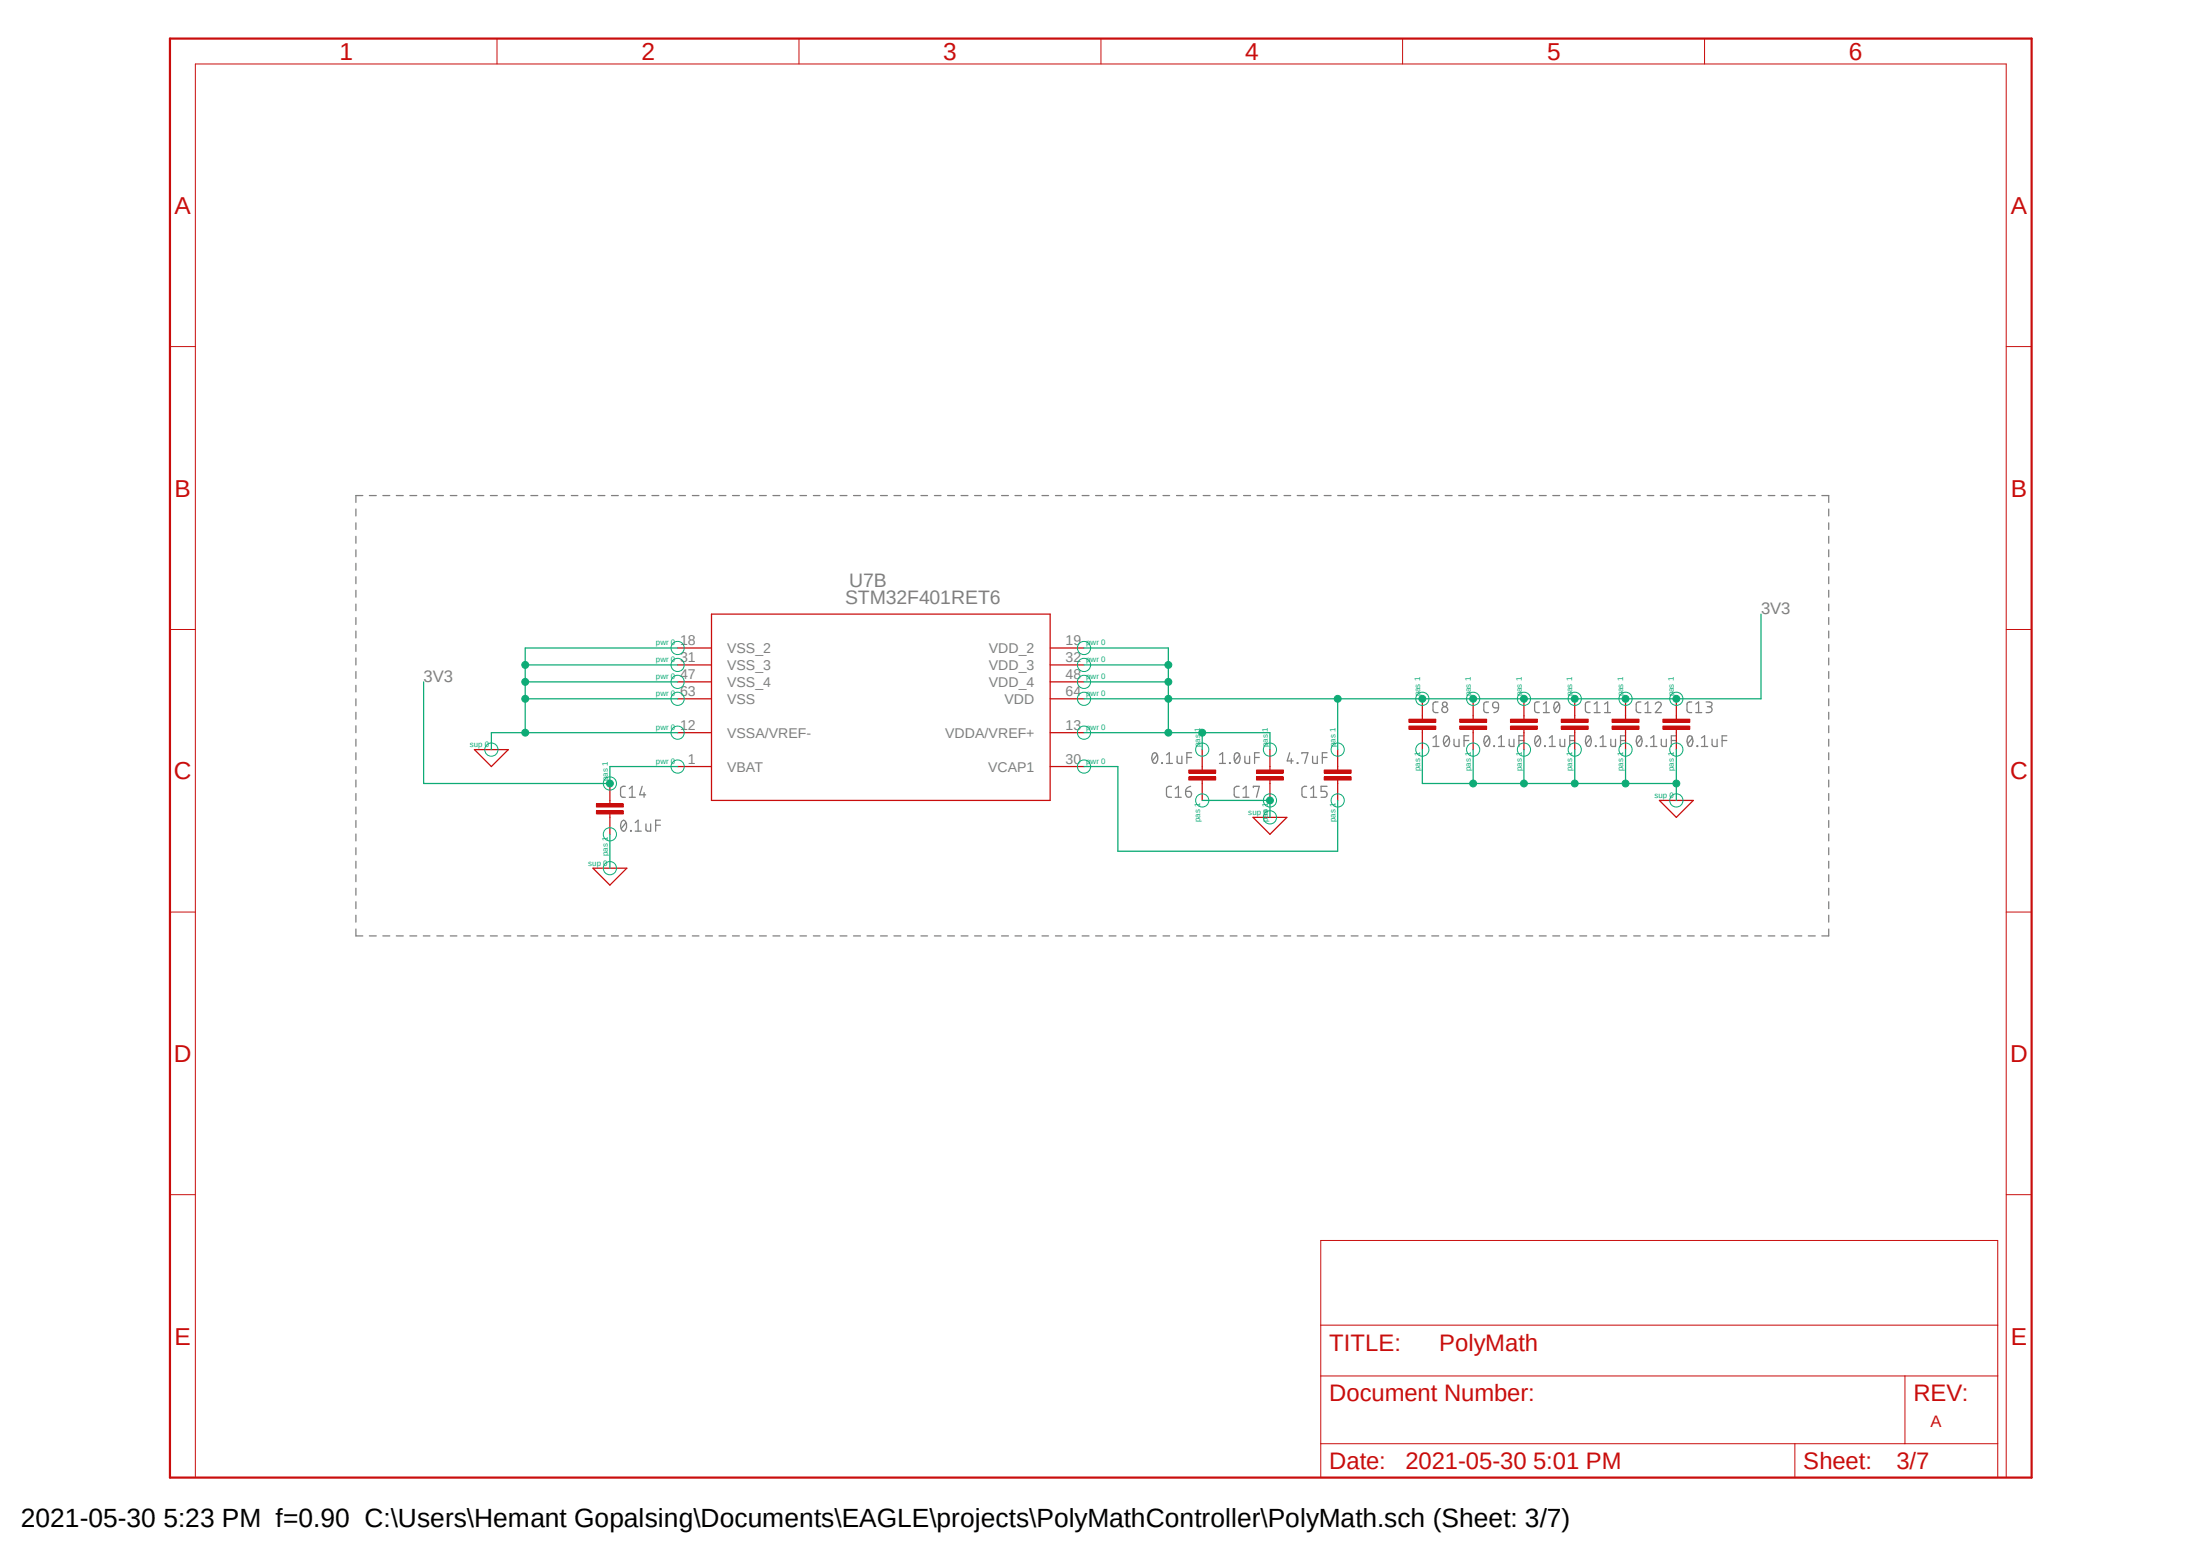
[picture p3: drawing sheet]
<svg xmlns="http://www.w3.org/2000/svg" width="297mm" height="210mm" viewBox="0 0 297 210" stroke-linecap="round" stroke-linejoin="round" font-family="sans-serif">
<path d="M22.4 4.9l252.2 195M274.6 4.9l-252.2 195" fill="none" stroke="#fff" stroke-width=".14"/>
<g fill="none" stroke="#808080" stroke-width=".17">
<path d="M193.5 99.6l.4-.3v1.5M194.1 94.7l-.5 .1-.1 .2v1l.1 .1 .5 .1M195.1 99.4l.2-.1a.82 .82 0 0 1 0 1.5 .89 .89 0 0 1-.2-1.4zM195.6 99.6l-.7 .8M196.3 99.8v.7l.3 .3h.4v-1M197.7 99.9h.6M198.3 99.3h-.6v1.5M200.4 99.5a.31 .31 0 0 1 .3-.2 .31 .31 0 0 1 .3 .2 .87 .87 0 0 1-.3 1.3 .92 .92 0 0 1-.3-1.3zM201 94.7l-.5 .1-.2 .2 .1 1 .1 .1 .5 .1M201 99.6l-.6 .8M201.5 94.9a.42 .42 0 0 1 .5-.1 .42 .42 0 0 1 .3 .3v.4h-.5a.4 .4 0 0 1-.3-.6zM202.3 95.5a.59 .59 0 0 1-.6 .7"/>
<path d="M202.3 99.6l.4-.3v1.5M203.8 99.8v.8l.2 .2h.4v-1M205.1 99.9h.6M205.7 99.3h-.6v1.5M207.4 99.4l.2-.1a.87 .87 0 0 1 .2 1.4l-.2 .1a.89 .89 0 0 1-.2-1.4zM207.8 94.7l-.5 .1-.1 .2v1l.1 .1 .5 .1M207.9 99.6l-.6 .8M208.4 96.2h.8M208.4 95l.3-.3v1.5M209.2 99.6l.3-.3v1.5M210 94.8l.2-.1a.87 .87 0 0 1 .2 1.4l-.2 .1a.89 .89 0 0 1-.2-1.4zM210.5 95l-.7 .8"/>
<path d="M210.6 99.8v.8l.2 .2h.4v-1M211.9 99.9h.7M212.6 99.3h-.7v1.5M214.2 99.4l.3-.1a.67 .67 0 0 1 .3 1l-.2 .4-.1 .1a.72 .72 0 0 1-.4-1.1zM214.7 94.7l-.5 .1-.2 .2 .1 1 .1 .1 .5 .1M214.8 99.6l-.7 .8M215.2 96.2h.8M215.2 95l.4-.3v1.5M216 99.6l.4-.3v1.5M216.6 96.2h.8M216.6 95l.4-.3v1.5M217.5 99.8v.8l.2 .2h.4v-1"/>
<path d="M218.8 99.9h.6M219.4 99.3h-.6v1.5M221.1 99.4l.2-.1a.67 .67 0 0 1 .4 1l-.2 .4-.2 .1a.72 .72 0 0 1-.4-1.1zM221.5 94.7l-.4 .1-.2 .2v1l.2 .1 .4 .1M221.6 99.6l-.6 .8M222.1 96.2h.8M222.1 95l.4-.3v1.5M222.8 99.6l.5-.3v1.5M223.5 95a.4 .4 0 0 1 .5-.3 .4 .4 0 0 1 .2 .7l-.7 .8h.8M224.3 99.8v.7l.2 .3h.5v-1M225.6 99.9h.7M226.3 99.3h-.7v1.5"/>
<path d="M228 99.4l.1-.1a.64 .64 0 0 1 .4 1l-.2 .4-.2 .1a.77 .77 0 0 1-.3-1.1zM228.4 94.7l-.5 .1-.1 .2v1l.1 .1 .5 .1M228.5 99.6l-.7 .8M228.9 96.2h.8M228.9 95l.4-.3v1.5M229.7 99.6l.4-.3v1.5M230.3 94.7l.7 .1a.31 .31 0 0 1 .1 .4 .31 .31 0 0 1-.3 .2h-.3M230.7 95.4h.2a.41 .41 0 0 1 .2 .5 .41 .41 0 0 1-.4 .3h-.4M231.1 99.8v.7l.3 .3h.4v-1M232.5 99.9h.6M233.1 99.3h-.6v1.5M84 110.8l.2-.1a.93 .93 0 0 1 .2 1.4l-.2 .1a.89 .89 0 0 1-.2-1.4z"/>
<path d="M84.4 106.1l-.5 .1-.1 .3v.9l.1 .2h.5M84.5 111l-.6 .8M85 107.6h.8M85 106.5l.3-.4v1.5M85.1 112.1l.1 .1zM85.8 112.2h.8M85.8 111l.3-.3v1.5M86.7 106.1l-.3 1.2h.8M87 107v.6M87.2 111.2v.9l.2 .1h.4v-1M88.5 111.4h.7M89.2 110.7h-.7v1.5"/>
<path d="M155.6 101.8a.31 .31 0 0 1 .3-.2 .31 .31 0 0 1 .3 .2 .87 .87 0 0 1-.3 1.2 .92 .92 0 0 1-.3-1.2zM156.2 101.9l-.6 .8M156.8 103h.1zM157.5 103h.8M157.5 101.9l.4-.3v1.4M158.2 106.1h-.4l-.3 .2v.2v.9l.1 .2h.6M158.7 107.6h.8M158.7 106.5l.4-.4v1.5M158.9 102.1v.8l.2 .1h.5v-.9M160.1 106.8h.5a.41 .41 0 0 1 .3 .5 .41 .41 0 0 1-.5 .3 .41 .41 0 0 1-.3-.4zM160.2 102.2h.7M160.7 106.1a.73 .73 0 0 0-.6 .7"/>
<path d="M160.9 101.6h-.7v1.4M164.6 103h.8M164.6 101.9l.5-.3v1.4M166 103h.1zM166.8 101.6h.2a.82 .82 0 0 1 0 1.4 .89 .89 0 0 1-.2-1.4zM167.3 106.1h-.3l-.3 .2-.1 .2 .1 .9 .1 .2h.5M167.3 101.9l-.6 .8M167.8 107.6h.8M167.8 106.5l.4-.4v1.5M168.1 102.1v.8l.2 .1h.4v-.9M169.2 106.3v-.2h.8l-.4 1.5M169.4 102.2h.6"/>
<path d="M170 101.6h-.6v1.4M174.1 101.6l-.3 1.1h.8M174.3 102.4v.6M175.1 103h.1zM175.8 101.7v-.1h.8l-.5 1.4M176.4 106.1l-.5 .1-.1 .3v.9l.1 .2h.5M177 107.6h.8M177 106.5l.3-.4v1.5M177.2 102.1v.8l.2 .1h.4v-.9M178.5 102.2h.7M179.2 106.1h-.8v.7h.5a.42 .42 0 0 1 .3 .4 .42 .42 0 0 1-.3 .4h-.5M179.2 101.6h-.7v1.4"/>
<path d="M193.5 100.8h.8M201.7 100.7l.1 .1zM202.3 100.8h.8M208.5 100.7l.1 .1zM209.2 100.8h.8M215.4 100.7l.1 .1zM216 100.8h.8M222.2 100.7l.1 .1zM222.8 100.8h.9M229.1 100.7l.1 .1zM229.7 100.8h.8"/>
<circle cx="195" cy="95.8" r=".41"/>
<circle cx="195.1" cy="95.1" r=".31"/>
</g>
<path d="M22.9 5.2h251.4v194.2h-251.4z" fill="none" stroke="#c90d0c" stroke-width=".3"/>
<g fill="none" stroke="#c90d0c" stroke-width=".14">
<path d="M67.1 5.2v3.4M107.9 5.2v3.4M148.6 5.2v3.4M189.4 5.2v3.4M230.1 5.2v3.4M22.9 46.8h3.5M270.8 46.8h3.5M22.9 85h3.5M190.2 98h3.6v.4h-3.6zM190.2 97.1h3.6v.4h-3.6zM197.1 98h3.6v.4h-3.6zM197.1 97.1h3.6v.4h-3.6z"/>
<path d="M203.9 98h3.7v.4h-3.7zM203.9 97.1h3.7v.4h-3.7zM210.8 98h3.6v.4h-3.6zM210.8 97.1h3.6v.4h-3.6zM217.6 98h3.7v.4h-3.7zM217.6 97.1h3.7v.4h-3.7zM224.5 98h3.6v.4h-3.6zM224.5 97.1h3.6v.4h-3.6zM270.8 85h3.5M80.5 109.4h3.7v.5h-3.7zM80.5 108.5h3.7v.4h-3.7zM160.5 103.9h3.6v.5h-3.6z"/>
<path d="M160.5 104.9h3.6v.4h-3.6zM169.6 103.9h3.7v.5h-3.7zM169.6 104.9h3.7v.4h-3.7zM178.8 103.9h3.6v.5h-3.6zM178.8 104.9h3.6v.4h-3.6zM22.9 123.1h3.5M270.8 123.1h3.5M22.9 161.2h3.5M178.3 167.4h91.4v32h-91.4zM178.3 178.9h91.4M270.8 161.2h3.5M26.4 199.4v-190.8h244.4v190.8"/>
<path d="M178.3 185.7h91.4M178.3 194.9h91.4M242.3 194.9v4.5M257.2 185.7v9.2"/>
</g>
<g fill="none" stroke="#c90d0c" stroke-width=".17">
<path d="M91.5 87.5h4.6M91.5 89.7h4.6M91.5 92h4.6M91.5 94.3h4.6M91.5 98.9h4.6M96.1 82.9h45.7v25.1h-45.7zM141.8 87.5h4.5M141.8 89.7h4.5M141.8 92h4.5M141.8 94.3h4.5M141.8 98.9h4.5M192 94.3v2.8"/>
<path d="M192 98.4v2.8M198.9 94.3v2.8M198.9 98.4v2.8M205.7 94.3v2.8M205.7 98.4v2.8M212.6 94.3v2.8M212.6 98.4v2.8M219.5 94.3v2.8M219.5 98.4v2.8M226.3 94.3v2.8M226.3 98.4v2.8M64.1 101.2h4.5l-2.3 2.3z"/>
<path d="M80.1 117.2h4.5l-2.3 2.3zM82.3 105.7v2.8M82.3 109.9v2.7M91.5 103.5h4.6M141.8 103.5h4.5M162.3 101.2v2.7M162.3 105.3v2.7M169.2 110.3h4.5l-2.3 2.3zM171.4 101.2v2.7M171.4 105.3v2.7M180.6 101.2v2.7M180.6 105.3v2.7"/>
<path d="M224 108h4.6l-2.3 2.3z"/>
</g>
<g fill="none" stroke="#c90d0c" stroke-width=".42">
<path d="M190.2 98.2h3.6M190.2 97.3h3.6M197.1 98.2h3.6M197.1 97.3h3.6M203.9 98.2h3.7M203.9 97.3h3.7M210.8 98.2h3.6M210.8 97.3h3.6M217.6 98.2h3.7M217.6 97.3h3.7M224.5 98.2h3.6M224.5 97.3h3.6"/>
<path d="M80.5 109.6h3.7M80.5 108.7h3.7M160.5 104.1h3.6M160.5 105.1h3.6M169.6 104.1h3.7M169.6 105.1h3.7M178.8 104.1h3.6M178.8 105.1h3.6"/>
</g>
<g fill="none" stroke="#0dab76" stroke-width=".14">
<circle cx="91.5" cy="89.7" r=".89"/>
<circle cx="91.5" cy="87.5" r=".89"/>
<circle cx="91.5" cy="94.3" r=".89"/>
<circle cx="91.5" cy="92" r=".89"/>
<circle cx="91.5" cy="98.9" r=".89"/>
<circle cx="146.3" cy="94.3" r=".89"/>
<circle cx="146.3" cy="89.7" r=".89"/>
<circle cx="146.3" cy="92" r=".89"/>
<circle cx="146.3" cy="98.9" r=".89"/>
<circle cx="146.3" cy="87.5" r=".89"/>
<circle cx="192" cy="94.3" r=".89"/>
<circle cx="198.9" cy="94.3" r=".89"/>
<circle cx="205.7" cy="94.3" r=".89"/>
<circle cx="212.6" cy="94.3" r=".89"/>
<circle cx="219.5" cy="94.3" r=".89"/>
<circle cx="226.3" cy="94.3" r=".89"/>
<circle cx="66.3" cy="101.2" r=".89"/>
<circle cx="82.3" cy="105.7" r=".89"/>
<circle cx="82.3" cy="117.2" r=".89"/>
<circle cx="82.3" cy="112.6" r=".89"/>
<circle cx="91.5" cy="103.5" r=".89"/>
<circle cx="146.3" cy="103.5" r=".89"/>
<circle cx="162.3" cy="108" r=".89"/>
<circle cx="162.3" cy="101.2" r=".89"/>
<circle cx="171.4" cy="101.2" r=".89"/>
<circle cx="171.4" cy="110.3" r=".89"/>
<circle cx="171.4" cy="108" r=".89"/>
<circle cx="180.6" cy="108" r=".89"/>
<circle cx="180.6" cy="101.2" r=".89"/>
<circle cx="192" cy="101.2" r=".89"/>
<circle cx="198.9" cy="101.2" r=".89"/>
<circle cx="205.7" cy="101.2" r=".89"/>
<circle cx="212.6" cy="101.2" r=".89"/>
<circle cx="219.5" cy="101.2" r=".89"/>
<circle cx="226.3" cy="108" r=".89"/>
<circle cx="226.3" cy="101.2" r=".89"/>
</g>
<path d="M70.9 89.7h20.6M91.5 87.5h-20.6v11.4" fill="none" stroke="#0dab76" stroke-width=".17"/>
<circle cx="70.9" cy="89.7" r=".46" fill="#0dab76"/>
<circle cx="70.9" cy="89.7" r=".46" fill="none" stroke="#0dab76" stroke-width=".14"/>
<path d="M70.9 92h20.6" fill="none" stroke="#0dab76" stroke-width=".17"/>
<circle cx="70.9" cy="92" r=".46" fill="#0dab76"/>
<circle cx="70.9" cy="92" r=".46" fill="none" stroke="#0dab76" stroke-width=".14"/>
<path d="M70.9 94.3h20.6" fill="none" stroke="#0dab76" stroke-width=".17"/>
<circle cx="70.9" cy="94.3" r=".46" fill="#0dab76"/>
<circle cx="70.9" cy="94.3" r=".46" fill="none" stroke="#0dab76" stroke-width=".14"/>
<path d="M66.3 98.9h25.2" fill="none" stroke="#0dab76" stroke-width=".17"/>
<circle cx="70.9" cy="98.9" r=".46" fill="#0dab76"/>
<circle cx="70.9" cy="98.9" r=".46" fill="none" stroke="#0dab76" stroke-width=".14"/>
<path d="M66.3 98.9v2.3M192 101.2v4.5h6.9M226.3 101.2v6.8" fill="none" stroke="#0dab76" stroke-width=".17"/>
<circle cx="226.3" cy="105.7" r=".46" fill="#0dab76"/>
<circle cx="226.3" cy="105.7" r=".46" fill="none" stroke="#0dab76" stroke-width=".14"/>
<path d="M198.9 101.2v4.5h27.4" fill="none" stroke="#0dab76" stroke-width=".17"/>
<circle cx="198.9" cy="105.7" r=".46" fill="#0dab76"/>
<circle cx="198.9" cy="105.7" r=".46" fill="none" stroke="#0dab76" stroke-width=".14"/>
<path d="M205.7 101.2v4.5" fill="none" stroke="#0dab76" stroke-width=".17"/>
<circle cx="205.7" cy="105.7" r=".46" fill="#0dab76"/>
<circle cx="205.7" cy="105.7" r=".46" fill="none" stroke="#0dab76" stroke-width=".14"/>
<path d="M212.6 101.2v4.5" fill="none" stroke="#0dab76" stroke-width=".17"/>
<circle cx="212.6" cy="105.7" r=".46" fill="#0dab76"/>
<circle cx="212.6" cy="105.7" r=".46" fill="none" stroke="#0dab76" stroke-width=".14"/>
<path d="M219.5 101.2v4.5" fill="none" stroke="#0dab76" stroke-width=".17"/>
<circle cx="219.5" cy="105.7" r=".46" fill="#0dab76"/>
<circle cx="219.5" cy="105.7" r=".46" fill="none" stroke="#0dab76" stroke-width=".14"/>
<path d="M162.3 108h9.1v2.3" fill="none" stroke="#0dab76" stroke-width=".17"/>
<circle cx="171.5" cy="108" r=".46" fill="#0dab76"/>
<circle cx="171.5" cy="108" r=".46" fill="none" stroke="#0dab76" stroke-width=".14"/>
<path d="M57.2 92v13.7h25.1v-2.2M82.3 112.6v4.6M146.3 103.5h4.6v11.4h29.7v-6.9" fill="none" stroke="#0dab76" stroke-width=".17"/>
<circle cx="82.3" cy="105.7" r=".46" fill="#0dab76"/>
<circle cx="82.3" cy="105.7" r=".46" fill="none" stroke="#0dab76" stroke-width=".14"/>
<path d="M146.3 92h11.4v6.9h-11.4M146.3 94.3h11.4M82.3 103.5h9.2" fill="none" stroke="#0dab76" stroke-width=".17"/>
<circle cx="157.7" cy="94.3" r=".46" fill="#0dab76"/>
<circle cx="157.7" cy="94.3" r=".46" fill="none" stroke="#0dab76" stroke-width=".14"/>
<path d="M146.3 89.7h11.4v2.3" fill="none" stroke="#0dab76" stroke-width=".17"/>
<circle cx="157.7" cy="92" r=".46" fill="#0dab76"/>
<circle cx="157.7" cy="92" r=".46" fill="none" stroke="#0dab76" stroke-width=".14"/>
<path d="M146.3 87.5h11.4v2.2" fill="none" stroke="#0dab76" stroke-width=".17"/>
<circle cx="157.7" cy="89.7" r=".46" fill="#0dab76"/>
<circle cx="157.7" cy="89.7" r=".46" fill="none" stroke="#0dab76" stroke-width=".14"/>
<path d="M157.7 98.9h4.6" fill="none" stroke="#0dab76" stroke-width=".17"/>
<circle cx="157.7" cy="98.9" r=".46" fill="#0dab76"/>
<circle cx="157.7" cy="98.9" r=".46" fill="none" stroke="#0dab76" stroke-width=".14"/>
<path d="M162.3 101.2v-2.3h9.1v2.3" fill="none" stroke="#0dab76" stroke-width=".17"/>
<circle cx="162.3" cy="98.9" r=".46" fill="#0dab76"/>
<circle cx="162.3" cy="98.9" r=".46" fill="none" stroke="#0dab76" stroke-width=".14"/>
<path d="M237.7 82.9v11.4h-80" fill="none" stroke="#0dab76" stroke-width=".17"/>
<circle cx="192" cy="94.3" r=".46" fill="#0dab76"/>
<circle cx="192" cy="94.3" r=".46" fill="none" stroke="#0dab76" stroke-width=".14"/>
<circle cx="198.9" cy="94.3" r=".46" fill="#0dab76"/>
<circle cx="198.9" cy="94.3" r=".46" fill="none" stroke="#0dab76" stroke-width=".14"/>
<circle cx="205.7" cy="94.3" r=".46" fill="#0dab76"/>
<circle cx="205.7" cy="94.3" r=".46" fill="none" stroke="#0dab76" stroke-width=".14"/>
<circle cx="212.6" cy="94.3" r=".46" fill="#0dab76"/>
<circle cx="212.6" cy="94.3" r=".46" fill="none" stroke="#0dab76" stroke-width=".14"/>
<circle cx="219.5" cy="94.3" r=".46" fill="#0dab76"/>
<circle cx="219.5" cy="94.3" r=".46" fill="none" stroke="#0dab76" stroke-width=".14"/>
<circle cx="226.3" cy="94.3" r=".46" fill="#0dab76"/>
<circle cx="226.3" cy="94.3" r=".46" fill="none" stroke="#0dab76" stroke-width=".14"/>
<path d="M180.6 94.3v6.9" fill="none" stroke="#0dab76" stroke-width=".17"/>
<circle cx="180.6" cy="94.3" r=".46" fill="#0dab76"/>
<circle cx="180.6" cy="94.3" r=".46" fill="none" stroke="#0dab76" stroke-width=".14"/>
<g fill="none" stroke="#808080" stroke-width=".17">
<path d="M48 68.7v.9M48 70.6v.9M48 72.4v.9M48 74.2v.9M48 76v1M48 77.9v.9M48 79.7v.9M49 66.9h-1v.9M49.9 66.9h.9M51.7 66.9h.9M53.5 66.9h.9M55.3 66.9h1"/>
<path d="M57.1 66.9h.9M59 66.9h.9M60.8 66.9h.9M62.6 66.9h.9M64.4 66.9h.9M66.2 66.9h.9M68 66.9h1M69.8 66.9h1M71.7 66.9h.9M73.5 66.9h.9M75.3 66.9h.9M77.1 66.9h.9"/>
<path d="M78.9 66.9h.9M80.7 66.9h1M82.5 66.9h1M84.4 66.9h.9M86.2 66.9h.9M88 66.9h.9M89.8 66.9h.9M91.7 66.9h.8M93.5 66.9h.9M95.2 66.9h1M97.1 66.9h.9M98.9 66.9h.9"/>
<path d="M100.7 66.9h.9M102.5 66.9h1M104.4 66.9h.9M106.2 66.9h.9M108 66.9h.9M109.8 66.9h.9M111.6 66.9h.9M113.4 66.9h.9M115.2 66.9h1M117.1 66.9h.9M118.9 66.9h.9M120.7 66.9h.9"/>
<path d="M122.5 66.9h.9M124.3 66.9h.9M126.2 66.9h.8M127.9 66.9h1M129.8 66.9h.9M131.6 66.9h.9M133.4 66.9h.9M135.2 66.9h.9M137 66.9h.9M138.9 66.9h.8M140.7 66.9h.9M142.5 66.9h.9"/>
<path d="M144.3 66.9h.9M146.1 66.9h.9M147.9 66.9h.9M149.7 66.9h1M151.6 66.9h.9M153.4 66.9h.9M155.2 66.9h.9M157 66.9h.9M158.8 66.9h.9M160.6 66.9h.9M162.4 66.9h1M164.3 66.9h.9"/>
<path d="M166.1 66.9h.9M167.9 66.9h.9M169.7 66.9h.9M171.5 66.9h.9M173.4 66.9h.8M175.1 66.9h1M177 66.9h.9M178.8 66.9h.9M180.6 66.9h.9M182.4 66.9h.9M184.2 66.9h1M186.1 66.9h.8"/>
<path d="M187.9 66.9h.9M189.7 66.9h.9M191.5 66.9h.9M193.3 66.9h.9M195.1 66.9h.9M196.9 66.9h1M198.8 66.9h.9M200.6 66.9h.9M202.4 66.9h.9M204.2 66.9h.9M206 66.9h.9M207.8 66.9h.9"/>
<path d="M209.6 66.9h1M211.5 66.9h.9M213.3 66.9h.9M215.1 66.9h.9M216.9 66.9h.9M218.7 66.9h.9M220.6 66.9h.8M222.4 66.9h.9M224.2 66.9h.9M226 66.9h.9M227.8 66.9h.9M229.6 66.9h.9"/>
<path d="M231.4 66.9h1M233.3 66.9h.8M235.1 66.9h.9M236.9 66.9h.9M238.7 66.9h.9M240.5 66.9h.9M242.3 66.9h.9M244.1 66.9h1M246 66.9h.9v.9M246.9 68.7v.9M246.9 70.6v.9M246.9 72.4v.9"/>
<path d="M246.9 74.2v.9M246.9 76v1M246.9 77.9v.9M246.9 79.7v.9M48 81.5v.9M48 83.4v.9M48 85.2v.9M48 87v.9M48 88.8v.9M48 90.6v1M48 92.5v.9M48 94.3v.9"/>
<path d="M48 96.1v1M48 98v.9M48 99.8v.9M246.9 81.5v.9M246.9 83.4v.9M246.9 85.2v.9M246.9 87v.9M246.9 88.8v.9M246.9 90.6v1M246.9 92.5v.9M246.9 94.3v.9M246.9 96.1v1"/>
<path d="M246.9 98v.9M246.9 99.8v.9M48 101.6v.9M48 103.5v.9M48 105.3v.9M48 107.1v.9M48 108.9v1M48 110.7v1M48 112.6v.9M48 114.4v1M48 116.2v1M48 118.1v.9"/>
<path d="M48 119.9v.9M246.9 101.6v.9M246.9 103.5v.9M246.9 105.3v.9M246.9 107.1v.9M246.9 108.9v1M246.9 110.7v1M246.9 112.6v.9M246.9 114.4v1M246.9 116.2v1M246.9 118.1v.9M246.9 119.9v.9"/>
<path d="M48 125.4v.9h1M48 121.7v.9M48 123.5v1M49.9 126.3h.9M51.7 126.3h.9M53.5 126.3h.9M55.3 126.3h1M57.1 126.3h.9M59 126.3h.9M60.8 126.3h.9M62.6 126.3h.9M64.4 126.3h.9"/>
<path d="M66.2 126.3h.9M68 126.3h1M69.8 126.3h1M71.7 126.3h.9M73.5 126.3h.9M75.3 126.3h.9M77.1 126.3h.9M78.9 126.3h.9M80.7 126.3h1M82.5 126.3h1M84.4 126.3h.9M86.2 126.3h.9"/>
<path d="M88 126.3h.9M89.8 126.3h.9M91.7 126.3h.8M93.5 126.3h.9M95.2 126.3h1M97.1 126.3h.9M98.9 126.3h.9M100.7 126.3h.9M102.5 126.3h1M104.4 126.3h.9M106.2 126.3h.9M108 126.3h.9"/>
<path d="M109.8 126.3h.9M111.6 126.3h.9M113.4 126.3h.9M115.2 126.3h1M117.1 126.3h.9M118.9 126.3h.9M120.7 126.3h.9M122.5 126.3h.9M124.3 126.3h.9M126.2 126.3h.8M127.9 126.3h1M129.8 126.3h.9"/>
<path d="M131.6 126.3h.9M133.4 126.3h.9M135.2 126.3h.9M137 126.3h.9M138.9 126.3h.8M140.7 126.3h.9M142.5 126.3h.9M144.3 126.3h.9M146.1 126.3h.9M147.9 126.3h.9M149.7 126.3h1M151.6 126.3h.9"/>
<path d="M153.4 126.3h.9M155.2 126.3h.9M157 126.3h.9M158.8 126.3h.9M160.6 126.3h.9M162.4 126.3h1M164.3 126.3h.9M166.1 126.3h.9M167.9 126.3h.9M169.7 126.3h.9M171.5 126.3h.9M173.4 126.3h.8"/>
<path d="M175.1 126.3h1M177 126.3h.9M178.8 126.3h.9M180.6 126.3h.9M182.4 126.3h.9M184.2 126.3h1M186.1 126.3h.8M187.9 126.3h.9M189.7 126.3h.9M191.5 126.3h.9M193.3 126.3h.9M195.1 126.3h.9"/>
<path d="M196.9 126.3h1M198.8 126.3h.9M200.6 126.3h.9M202.4 126.3h.9M204.2 126.3h.9M206 126.3h.9M207.8 126.3h.9M209.6 126.3h1M211.5 126.3h.9M213.3 126.3h.9M215.1 126.3h.9M216.9 126.3h.9"/>
<path d="M218.7 126.3h.9M220.6 126.3h.8M222.4 126.3h.9M224.2 126.3h.9M226 126.3h.9M227.8 126.3h.9M229.6 126.3h.9M231.4 126.3h1M233.3 126.3h.8M235.1 126.3h.9M236.9 126.3h.9M238.7 126.3h.9"/>
<path d="M240.5 126.3h.9M242.3 126.3h.9M244.1 126.3h1M246.9 125.4v.9h-.9M246.9 121.7v.9M246.9 123.5v1"/>
</g>
<text font-size="3.6" x="2.8" y="206.1">2021-05-30 5:23 PM f=0.90 C:\Users\Hemant Gopalsing\Documents\EAGLE\projects\PolyMathController\PolyMath.sch (Sheet: 3/7)</text>
<g font-size="3.3" fill="#c90d0c">
<text x="45.8" y="8">1</text>
<text x="86.6" y="8">2</text>
<text x="127.3" y="8">3</text>
<text x="168.1" y="8">4</text>
<text x="208.9" y="8">5</text>
<text x="249.6" y="8">6</text>
<text x="23.5" y="28.9">A</text>
<text x="271.5" y="28.9">A</text>
<text x="23.5" y="67">B</text>
<text x="271.5" y="67">B</text>
<text x="23.5" y="105.2">C</text>
<text x="271.4" y="105.2">C</text>
<text x="23.5" y="143.3">D</text>
<text x="271.4" y="143.3">D</text>
<text x="23.5" y="181.5">E</text>
<text x="271.5" y="181.5">E</text>
</g>
<g font-size="3.2" fill="#c90d0c">
<text x="179.4" y="182.3">TITLE:</text>
<text x="194.3" y="182.3">PolyMath</text>
<text x="179.4" y="189.1">Document Number:</text>
<text x="258.3" y="189.1">REV:</text>
<text x="179.4" y="198.3">Date:</text>
<text x="189.7" y="198.3">2021-05-30 5:01 PM</text>
<text x="243.4" y="198.3">Sheet:</text>
<text x="256" y="198.3">3/7</text>
</g>
<g font-size="2.6" fill="#808080">
<text x="114.1" y="81.5">STM32F401RET6</text>
<text x="114.6" y="79.2">U7B</text>
</g>
<g font-size="2.2" fill="#808080">
<text x="237.7" y="82.9">3V3</text>
<text x="57.2" y="92">3V3</text>
</g>
<text font-size="2.2" fill="#c90d0c" x="260.6" y="192.6">A</text>
<g font-size="1.9" fill="#808080">
<text x="91.8" y="87.1">18</text>
<text x="91.8" y="89.4">31</text>
<text x="98.2" y="88.1">VSS_2</text>
<text x="133.5" y="88.1">VDD_2</text>
<text x="143.8" y="87.1">19</text>
<text x="143.8" y="89.4">32</text>
<text x="91.8" y="91.7">47</text>
<text x="91.8" y="94">63</text>
<text x="98.2" y="90.4">VSS_3</text>
<text x="98.2" y="92.7">VSS_4</text>
<text x="98.2" y="95">VSS</text>
<text x="133.5" y="90.4">VDD_3</text>
<text x="133.5" y="92.7">VDD_4</text>
<text x="135.6" y="95">VDD</text>
<text x="143.8" y="91.7">48</text>
<text x="143.8" y="94">64</text>
<text x="91.8" y="98.6">12</text>
<text x="98.2" y="99.6">VSSA/VREF-</text>
<text x="127.6" y="99.6">VDDA/VREF+</text>
<text x="143.8" y="98.6">13</text>
<text x="92.9" y="103.1">1</text>
<text x="98.2" y="104.1">VBAT</text>
<text x="133.4" y="104.1">VCAP1</text>
<text x="143.8" y="103.1">30</text>
</g>
<g font-size="1.1" fill="#0dab76">
<text x="88.6" y="87.1">pwr 0</text>
<text x="88.6" y="89.4">pwr 0</text>
<text x="146.6" y="87.1">pwr 0</text>
<text x="146.6" y="89.4">pwr 0</text>
<text x="88.6" y="91.7">pwr 0</text>
<text x="88.6" y="94">pwr 0</text>
<text x="146.6" y="91.7">pwr 0</text>
<text x="146.6" y="94">pwr 0</text>
<text x="191.7" y="94" transform="rotate(-90 191.7 94)">pas 1</text>
<text x="198.6" y="94" transform="rotate(-90 198.6 94)">pas 1</text>
<text x="205.4" y="94" transform="rotate(-90 205.4 94)">pas 1</text>
<text x="212.3" y="94" transform="rotate(-90 212.3 94)">pas 1</text>
<text x="219.1" y="94" transform="rotate(-90 219.1 94)">pas 1</text>
<text x="226" y="94" transform="rotate(-90 226 94)">pas 1</text>
<text x="63.4" y="100.8">sup 0</text>
<text x="88.6" y="98.6">pwr 0</text>
<text x="146.6" y="98.6">pwr 0</text>
<text x="162" y="100.8" transform="rotate(-90 162 100.8)">pas 1</text>
<text x="171.2" y="100.8" transform="rotate(-90 171.2 100.8)">pas 1</text>
<text x="180.3" y="100.8" transform="rotate(-90 180.3 100.8)">pas 1</text>
<text x="82" y="105.4" transform="rotate(-90 82 105.4)">pas 1</text>
<text x="88.6" y="103.1">pwr 0</text>
<text x="146.6" y="103.1">pwr 0</text>
<text x="191.7" y="104.1" transform="rotate(-90 191.7 104.1)">pas 1</text>
<text x="198.6" y="104.1" transform="rotate(-90 198.6 104.1)">pas 1</text>
<text x="205.4" y="104.1" transform="rotate(-90 205.4 104.1)">pas 1</text>
<text x="212.3" y="104.1" transform="rotate(-90 212.3 104.1)">pas 1</text>
<text x="219.1" y="104.1" transform="rotate(-90 219.1 104.1)">pas 1</text>
<text x="223.4" y="107.7">sup 0</text>
<text x="226" y="104.1" transform="rotate(-90 226 104.1)">pas 1</text>
<text x="162" y="111" transform="rotate(-90 162 111)">pas 1</text>
<text x="168.5" y="110">sup 0</text>
<text x="171.2" y="111" transform="rotate(-90 171.2 111)">pas 1</text>
<text x="180.3" y="111" transform="rotate(-90 180.3 111)">pas 1</text>
<text x="79.4" y="116.8">sup 0</text>
<text x="82" y="115.5" transform="rotate(-90 82 115.5)">pas 1</text>
</g>
</svg>
